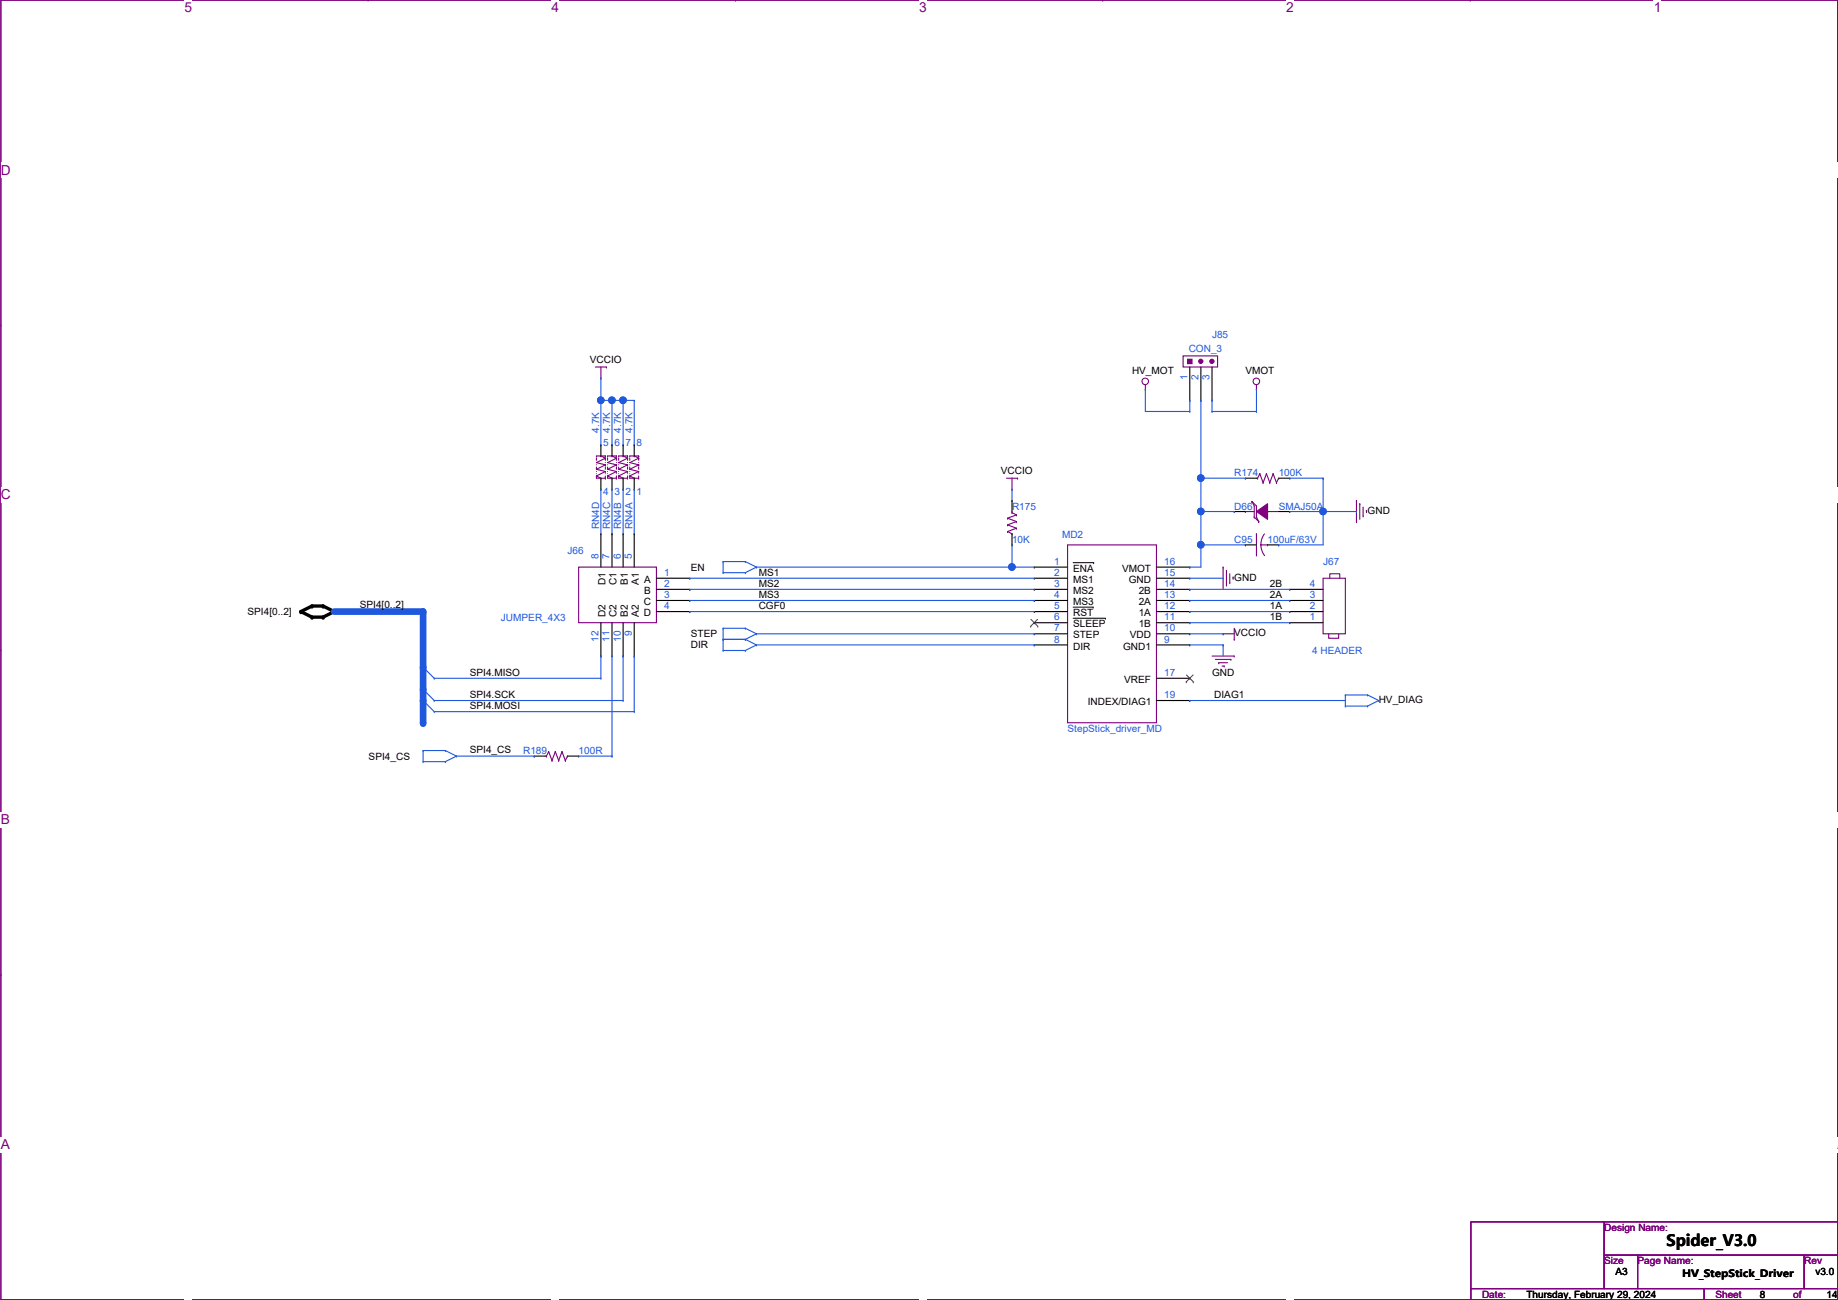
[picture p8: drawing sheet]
<svg xmlns="http://www.w3.org/2000/svg" width="420mm" height="297mm" viewBox="0 0 420 297" stroke-linecap="round" stroke-linejoin="round" font-family="sans-serif">
<path d="M.2 0h419.9v297h-419.9z" fill="none" stroke="#800080" stroke-width=".25"/>
<g fill="#fff">
<path d="M42.2 0h1.7v3.5h-1.7z"/>
<path d="M42.2 297l1.7 .1z"/>
</g>
<path d="M84.1 0h.1M84.1 297h.1" fill="none" stroke="#800080" stroke-width=".25"/>
<g fill="#fff">
<path d="M126.1 0h1.7v3.5h-1.7z"/>
<path d="M126.1 297l1.7 .1z"/>
</g>
<path d="M168.1 0h.1M168.1 297h.1" fill="none" stroke="#800080" stroke-width=".25"/>
<g fill="#fff">
<path d="M210.1 0h1.7v3.5h-1.7z"/>
<path d="M210.1 297l1.7 .1z"/>
</g>
<path d="M252.1 0h.1M252.1 297h.1" fill="none" stroke="#800080" stroke-width=".25"/>
<g fill="#fff">
<path d="M294 0h1.8v3.5h-1.8z"/>
<path d="M294 297l1.8 .1z"/>
</g>
<path d="M336.1 0h.1M336.1 297h.1" fill="none" stroke="#800080" stroke-width=".25"/>
<g fill="#fff">
<path d="M378 0h1.8v3.5h-1.8z"/>
<path d="M378 297l1.8 .1z"/>
<path d="M.2 37.1h2.2v3.5h-2.2z"/>
<path d="M420.1 37.1h.1v3.5h-.1z"/>
<path d="M.2 111.3h2.2v3.5h-2.2z"/>
<path d="M420.1 111.3h.1v3.5h-.1z"/>
</g>
<path d="M.2 74.3h.1M420.1 74.3h.1" fill="none" stroke="#800080" stroke-width=".25"/>
<g fill="#fff">
<path d="M.2 185.6h2.1v3.5h-2.1z"/>
<path d="M420.1 185.6h.1v3.5h-.1z"/>
</g>
<path d="M.2 148.5h.1M420.1 148.5h.1" fill="none" stroke="#800080" stroke-width=".25"/>
<path d="M.2 148.5h.1" fill="none" stroke="#800080" stroke-width=".23"/>
<path d="M420.1 148.5h.1" fill="none" stroke="#800080" stroke-width=".23"/>
<g fill="#fff">
<path d="M.2 259.8h2.1v3.5h-2.1z"/>
<path d="M420.1 259.8h.1v3.5h-.1z"/>
</g>
<g fill="none" stroke="#800080" stroke-width=".25">
<path d="M136.1 83.9h2.5M137.4 86.4h.1M137.4 83.9v2.5M138.6 83.9h.1M261.8 88.9h.1M261.8 87.9v1M270.5 81.3h7.8v2.6h-7.8zM287.2 88.9h.1M287.2 87.9v1M230.1 109.3h2.5M231.3 111.8h.1M231.3 109.3v2.5"/>
<path d="M232.6 109.3h.1M310.1 114.3h.1M310.1 114.3v5.1M310.8 115.1h.1M310.8 115.1v3.6M311.6 117.9h.1M311.6 115.9v2M312.4 116.6h.1M312.4 116.6v.5M279.6 129.6h.1M279.6 129.6v5.1M280.4 130.3h.1"/>
<path d="M280.4 130.3v3.6M281.1 133.1h.1M281.1 131.1v2M281.9 131.9h.1M281.9 131.9v.5M277.1 149.9h5M277.8 150.7h3.6M278.6 151.4h.1M278.6 151.4h2M279.3 152.2h.6M279.6 144.8h.1M279.6 144.8h2.5"/>
<path d="M279.9 152.2h.1M281.4 150.7h.1M282.1 149.9h.1M282.1 146.1h.1M282.1 143.6v2.5M.2 222.7h.1M420.1 222.7h.1M336.2 279.2h30.5v15.2h-30.5zM366.7 279.2h53.4v7.6h-53.4zM336.2 294.4h53.4v2.6h-53.4zM366.7 286.8h7.6v7.6h-7.6zM374.3 286.8h38.1v7.6h-38.1z"/>
<path d="M389.6 294.4h30.5v2.6h-30.5zM412.4 286.8h7.7v7.6h-7.7z"/>
<circle cx="261.8" cy="87.1" r=".75"/>
<circle cx="287.2" cy="87.1" r=".75"/>
</g>
<g fill="none" stroke="#2058dd" stroke-width=".25">
<path d="M165.3 130.9h.1M165.3 128.3h.1M165.3 128.3h5.1M165.3 130.9h5.1M165.3 128.3v2.6M170.4 128.3h.1M170.4 130.9h.1M170.4 128.3l2.5 1.3M172.9 129.6h.1M172.9 129.6l-2.5 1.3M96.7 152.4l2.6 2.6M96.7 157.5l2.6 2.6"/>
<path d="M99.3 155h.1M165.3 146.1h.1M165.3 143.6h.1M165.3 148.6h.1M165.3 143.6v5M165.3 143.6h5.1M165.3 146.1h5.1M165.3 148.6h5.1M170.4 143.6h.1M170.4 146.1h.1M170.4 148.6h.1M170.4 143.6l2.5 1.2"/>
<path d="M170.4 146.1l2.5 1.3M172.9 144.8h.1M172.9 147.4h.1M172.9 144.8l-2.5 1.3M172.9 147.4l-2.5 1.2M307.5 158.8h.1M307.5 158.8h5.1M307.5 158.8v2.5M312.6 158.8h.1M312.6 158.8l2.6 1.3M96.7 174h.1M96.7 171.5h.1"/>
<path d="M96.7 171.5h5.1M96.7 174h5.1M96.7 171.5v2.5M96.7 160.1l2.6 2.5M99.3 160.1h.1M99.3 162.6h.1M101.8 171.5h.1M101.8 174h.1M101.8 171.5l2.5 1.3M104.3 172.8h.1M104.3 172.8l-2.5 1.2M307.5 161.3h.1"/>
<path d="M307.5 161.3h5.1M312.6 161.3h.1M315.2 160.1h.1M315.2 160.1l-2.6 1.2"/>
</g>
<path d="M68.8 139.7l2.5-1.2h2.6l2.5 1.2-2.5 1.3h-2.6z" fill="none" stroke="#000" stroke-width=".76"/>
<g fill="#000">
<circle cx="68.8" cy="139.7" r=".38"/>
<circle cx="71.3" cy="138.5" r=".38"/>
<circle cx="73.9" cy="138.5" r=".38"/>
<circle cx="76.4" cy="139.7" r=".38"/>
<circle cx="71.3" cy="141" r=".38"/>
<circle cx="73.9" cy="141" r=".38"/>
</g>
<path d="M271.5 82.1h1v1h-1z" fill-rule="evenodd" fill="#800080"/>
<path d="M271.5 82.1h1v1h-1z" fill="none" stroke="#800080" stroke-width=".25"/>
<circle cx="274.5" cy="82.6" r=".49" fill="#800080"/>
<circle cx="274.5" cy="82.6" r=".49" fill="none" stroke="#800080" stroke-width=".25"/>
<circle cx="277" cy="82.6" r=".49" fill="#800080"/>
<g fill="none" stroke="#800080" stroke-width=".25">
<path d="M138.9 108.8h.1M138.9 109.3h2M138.9 104.2h2M138.9 108.8l1 .5M139.9 109.3h.1M139.9 104.2h.1M139.9 104.2l1 .5M140.9 109.3h.1M140.9 104.2h.1M140.9 106.2h.1M140.9 107.7h.1M140.9 104.7h.1"/>
<path d="M140.9 104.7l-2 1 2 .5M140.9 106.2l-2 1 2 .5M140.9 107.7l-2 1.1M144 108.8h.1M144 109.3h2M144 104.2h2M144 108.8l1 .5M145 109.3h.1M145 104.2h.1M145 104.2l1 .5M146 109.3h.1M146 104.2h.1"/>
<path d="M146 106.2h.1M146 107.7h.1M146 104.7h.1M146 104.7l-2 1 2 .5M146 106.2l-2 1 2 .5M146 107.7l-2 1.1M284.7 116.9h.1M284.7 116.9h2M287.2 109.3h.3M287.5 109.3h.1M288 108.2h.1M288 108.2l-.5 1.1"/>
<path d="M288 108.2l.7 2.1M288.7 110.3h.1M289.5 108.2h.1M289.5 108.2l-.8 2.1M289.5 108.2l.8 2.1M289.8 116.9h.1M289.8 116.9h2.5M290.3 110.3h.1M291 108.2h.1M291 108.2l-.7 2.1M291 108.2l.8 2.1M291.8 110.3h.1"/>
<path d="M292.3 109.3h.1M292.3 109.3l-.5 1M132.3 129.6h17.8v12.7h-17.8zM244 124.5h20.4v40.6h-20.4zM287.2 122h.1M287.2 122v5M288.2 124.5l.2 1 .7 1.5M288.2 124.5h1.6M289 122l-.5 .9-.3 1.6M289.8 124.5h.1M302.5 132.1h5v12.7h-5zM304 132.1v-1h2.3v1"/>
<path d="M303.7 144.8v1h2.3v-1"/>
<circle cx="277" cy="82.6" r=".49"/>
</g>
<g fill="none" stroke="#000" stroke-width=".25">
<path d="M272 91.5h.1M272 83.9v7.6M274.5 91.5h.1M274.5 83.9v7.6M277.1 91.5h.1M277.1 83.9v7.6M139.9 101.6h.1M139.9 111.8h.1M139.9 101.6v2.6M139.9 109.3v2.5M145 101.6h.1M145 111.8h.1"/>
<path d="M145 101.6v2.6M145 109.3v2.5M284.7 109.3h.1M284.7 109.3h2.5M292.3 109.3h2.5M294.8 109.3h.1M137.4 122h.1M137.4 122v7.6M139.9 122h.1M139.9 122v7.6M142.4 122h.1M142.4 122v7.6"/>
<path d="M145 122h.1M145 122v7.6M150.1 139.7h7.6M150.1 137.2h7.6M150.1 134.7h7.6M150.1 132.1h7.6M157.7 132.1h.1M157.7 134.7h.1M157.7 137.2h.1M157.7 139.7h.1M236.4 129.6h.1M236.4 132.1h.1"/>
<path d="M236.4 134.7h.1M236.4 137.2h.1M236.4 139.7h.1M236.4 139.7h7.6M236.4 137.2h7.6M236.4 134.7h7.6M236.4 132.1h7.6M236.4 129.6h7.6M264.4 139.7h7.6M264.4 137.2h7.6M264.4 134.7h7.6M264.4 132.1h7.6"/>
<path d="M264.4 129.6h7.6M272 139.7h.1M272 137.2h.1M272 134.7h.1M272 132.1h.1M272 129.6h.1M284.7 124.5h.1M284.7 124.5h2.5M289.8 124.5h2.5M292.3 124.5h.1M294.8 139.7h.1M294.8 137.2h.1"/>
<path d="M294.8 134.7h.1M294.8 139.7h7.7M294.8 137.2h7.7M294.8 134.7h7.7M137.4 149.9h.1M137.4 142.3v7.6M139.9 149.9h.1M139.9 142.3v7.6M142.4 149.9h.1M142.4 142.3v7.6M145 149.9h.1M145 142.3v7.6"/>
<path d="M236.4 142.3h.1M236.4 144.8h.1M236.4 147.4h.1M236.4 142.3h7.6M236.4 144.8h7.6M236.4 147.4h7.6M264.4 142.3h7.6M264.4 144.8h7.6M264.4 147.4h7.6M264.4 155h7.6M272 147.4h.1M272 144.8h.1"/>
<path d="M272 142.3h.1M272 155h.1M294.8 142.3h.1M294.8 142.3h7.7M264.4 160.1h7.6M272 160.1h.1"/>
</g>
<path d="M138.9 109.3v-5.1M138.9 104.2h.1M140.9 109.3v-5.1M140.9 104.2h.1M144 109.3v-5.1M144 104.2h.1M146 109.3v-5.1M146 104.2h.1" fill="none" stroke="#800080" stroke-width=".25" stroke-dasharray=".5 .5 0 .5 0 .5"/>
<path d="M245.3 128.6h4.7M245.3 138.7h4.6M249.9 138.7h.1M250 128.6h.1M245.3 141.3h7.4M252.7 141.3h.1" fill="none" stroke="#000" stroke-width=".23"/>
<path d="M235.6 143.1h.1M235.7 141.5l1.5 1.6M237.2 141.5l-1.6 1.6M237.2 143.1h.1M271.2 155.8h.1M271.2 154.2l1.6 1.6M272.7 154.2l-1.5 1.6M272.8 155.8h.1" fill="none" stroke="#804000" stroke-width=".23"/>
<path d="M287.2 116.9l2.6-1.8v3.6z" fill-rule="evenodd" fill="#800080"/>
<g fill="none" stroke="#800080" stroke-width=".25">
<path d="M136.3 108.8h.1M136.3 109.3h2.1M136.3 104.2h2.1M136.3 108.8l1.1 .5M137.4 109.3h.1M137.4 104.2h.1M137.4 104.2l1 .5M138.4 109.3h.1M138.4 104.2h.1M138.4 106.2h.1M138.4 107.7h.1M138.4 104.7h.1"/>
<path d="M138.4 104.7l-2.1 1 2.1 .5M138.4 106.2l-2.1 1 2.1 .5M138.4 107.7l-2.1 1.1M141.4 108.8h.1M141.4 109.3h2.1M141.4 104.2h2.1M141.4 108.8l1 .5M142.4 109.3h.1M142.4 104.2h.1M142.4 104.2l1.1 .5M143.5 109.3h.1M143.5 104.2h.1"/>
<path d="M143.5 106.2h.1M143.5 107.7h.1M143.5 104.7h.1M143.5 104.7l-2.1 1 2.1 .5M143.5 106.2l-2.1 1 2.1 .5M143.5 107.7l-2.1 1.1M230.3 118.4h.1M230.3 119.9h.1M230.3 118.4l2.1 .8M230.3 119.9l2.1 .8M231.3 117.1h.1M231.3 117.1l1.1 .5"/>
<path d="M231.3 116.9v.2M232.4 117.6h.1M232.4 119.2h.1M232.4 117.6l-2.1 .8M232.4 119.2l-2.1 .7M286.2 114.6h.1M286.2 114.6l.5 1v2.6M286.2 114.6l1 1v2.6M286.7 118.2h.1M286.7 118.2l1 1M287.2 116.9l2.6-1.8v3.6zM287.2 118.2h.1"/>
<path d="M287.2 118.2l.5 1M287.7 119.2h.1M230.3 121.5h.1M230.3 121.5l1 .5M231.3 122h.1M232.4 120.7h.1M232.4 120.7l-2.1 .8M124.7 172.8h.2M124.9 172.8h.1M125.4 171.7h.1M125.4 171.7l-.5 1.1M125.4 171.7l.8 2.1"/>
<path d="M126.2 173.8h.1M126.9 171.7h.1M126.9 171.7l-.7 2.1M126.9 171.7l.8 2.1M127.7 173.8h.1M128.5 171.7h.1M128.5 171.7l-.8 2.1M128.5 171.7l.7 2.1M129.2 173.8h.1M129.7 172.8h.1M129.7 172.8l-.5 1"/>
</g>
<g fill="none" stroke="#000" stroke-width=".25">
<path d="M137.4 101.6h.1M137.4 111.8h.1M137.4 101.6v2.6M137.4 109.3v2.5M142.4 101.6h.1M142.4 111.8h.1M142.4 101.6v2.6M142.4 109.3v2.5M231.3 114.3h.1M231.3 114.3v2.6M282.1 116.9h.1M282.1 116.9h2.6"/>
<path d="M292.3 116.9h2.5M294.8 116.9h.1M231.3 124.5h.1M231.3 122v2.5M122.1 172.8h.1M122.1 172.8h2.6M129.7 172.8h2.6M132.3 172.8h.1"/>
</g>
<path d="M136.3 109.3v-5.1M136.3 104.2h.1M138.4 109.3v-5.1M138.4 104.2h.1M141.4 109.3v-5.1M141.4 104.2h.1M143.5 109.3v-5.1M143.5 104.2h.1" fill="none" stroke="#800080" stroke-width=".25" stroke-dasharray=".5 .5 0 .5 0 .5"/>
<path d="M137.4 86.4h.1M137.4 91.5h.1M137.4 86.4v15.2" fill="none" stroke="#2058dd" stroke-width=".25"/>
<circle cx="137.3" cy="91.5" r=".75" fill="#2058dd"/>
<g fill="none" stroke="#2058dd" stroke-width=".25">
<path d="M137.4 91.5h.1M137.4 91.5h2.5M139.9 91.5h.1M139.9 91.5v10.1"/>
<circle cx="137.3" cy="91.5" r=".75"/>
</g>
<circle cx="139.9" cy="91.5" r=".75" fill="#2058dd"/>
<g fill="none" stroke="#2058dd" stroke-width=".25">
<path d="M139.9 91.5h.1M139.9 91.5h2.5M142.4 91.5h.1M142.4 91.5v10.1"/>
<circle cx="139.9" cy="91.5" r=".75"/>
</g>
<circle cx="142.4" cy="91.5" r=".75" fill="#2058dd"/>
<g fill="none" stroke="#2058dd" stroke-width=".25">
<path d="M142.4 91.5h.1M142.4 91.5h2.6M145 91.5h.1M145 91.5v10.1M261.8 88.9h.1M261.8 88.9v5.1M274.5 109.3h.1M274.5 109.3h10.2M274.5 109.3v7.6"/>
<circle cx="142.4" cy="91.5" r=".75"/>
</g>
<circle cx="274.5" cy="116.9" r=".75" fill="#2058dd"/>
<circle cx="274.5" cy="116.9" r=".75" fill="none" stroke="#2058dd" stroke-width=".25"/>
<circle cx="274.5" cy="109.2" r=".75" fill="#2058dd"/>
<g fill="none" stroke="#2058dd" stroke-width=".25">
<path d="M294.8 109.3h7.7M302.5 109.3h.1M302.5 109.3v7.6"/>
<circle cx="274.5" cy="109.2" r=".75"/>
</g>
<circle cx="302.4" cy="116.9" r=".75" fill="#2058dd"/>
<g fill="none" stroke="#2058dd" stroke-width=".25">
<path d="M137.4 111.8h.1M137.4 111.8v10.2M139.9 111.8h.1M139.9 111.8v10.2M142.4 111.8h.1M142.4 111.8v10.2M145 111.8h.1M145 111.8v10.2M231.3 111.8h.1M231.3 111.8v2.5M274.5 116.9h.1M274.5 116.9h7.6"/>
<path d="M274.5 116.9v7.6M282.1 116.9h.1M294.8 116.9h15.3M302.5 116.9h.1M302.5 116.9v7.6M310.1 116.9h.1M231.3 124.5h.1M231.3 124.5v5.1M274.5 124.5h.1M274.5 124.5h10.2"/>
<circle cx="302.4" cy="116.9" r=".75"/>
</g>
<circle cx="274.5" cy="124.5" r=".75" fill="#2058dd"/>
<g fill="none" stroke="#2058dd" stroke-width=".25">
<path d="M172.9 129.6h58.4M231.3 129.6h.1M274.5 124.5h.1M274.5 124.5v5.1M292.3 124.5h.1M292.3 124.5h10.2"/>
<circle cx="274.5" cy="124.5" r=".75"/>
</g>
<circle cx="231.3" cy="129.6" r=".75" fill="#2058dd"/>
<g fill="none" stroke="#2058dd" stroke-width=".25">
<path d="M157.7 132.1h.1M157.7 134.7h.1M157.7 139.7h.1M157.7 132.1h78.7M157.7 134.7h78.7M157.7 137.2h78.7M157.7 139.7h78.7M231.3 129.6h.1M231.3 129.6h5.1M236.4 137.2h.1M272 129.6h.1M272 134.7h.1"/>
<path d="M272 137.2h.1M272 139.7h.1M272 129.6h2.5M272 132.1h7.6M272 134.7h22.8M272 137.2h22.8M272 139.7h22.8M279.6 132.1h.1M99.3 155h38.1M137.4 149.9h.1M137.4 155h.1M137.4 149.9v5.1"/>
<path d="M142.4 149.9h.1M142.4 149.9v10.2M145 149.9h.1M145 149.9v12.7M172.9 144.8h63.5M172.9 147.4h63.5M236.4 144.8h.1M236.4 147.4h.1M272 142.3h.1M272 142.3h22.8M272 144.8h7.6M272 147.4h7.6"/>
<path d="M279.6 144.8h.1M279.6 147.4h.1M279.6 147.4v2.5M99.3 160.1h43.1M99.3 162.6h45.7M142.4 160.1h.1M145 162.6h.1M272 160.1h.1M272 160.1h35.5"/>
<circle cx="231.3" cy="129.6" r=".75"/>
</g>
<path d="M76.4 139.7h20.3" fill="none" stroke="#2058dd" stroke-width="1.5"/>
<circle cx="96.7" cy="139.7" r=".76" fill="#2058dd"/>
<path d="M96.7 139.7v12.7" fill="none" stroke="#2058dd" stroke-width="1.5"/>
<circle cx="96.7" cy="152.4" r=".76" fill="#2058dd"/>
<path d="M96.7 152.4v5.1" fill="none" stroke="#2058dd" stroke-width="1.5"/>
<circle cx="96.7" cy="157.5" r=".76" fill="#2058dd"/>
<path d="M96.7 157.5v2.6" fill="none" stroke="#2058dd" stroke-width="1.5"/>
<circle cx="96.7" cy="160.1" r=".76" fill="#2058dd"/>
<path d="M96.7 160.1v5" fill="none" stroke="#2058dd" stroke-width="1.5"/>
<circle cx="96.7" cy="165.1" r=".76" fill="#2058dd"/>
<g fill="none" stroke="#2058dd" stroke-width=".25">
<path d="M261.8 94h10.2M272 94h.1M272 91.5h.1M272 91.5v2.5M274.5 91.5v17.8M277.1 94h.1M277.1 94h10.1M277.1 91.5v2.5M287.2 94h.1M287.2 88.9h.1M287.2 88.9v5.1M274.5 109.3h.1"/>
<path d="M139.9 149.9v22.9M104.3 172.8h17.8M122.1 172.8h.1M132.3 172.8h7.6M139.9 172.8h.1"/>
</g>
<circle cx="137.3" cy="91.5" r=".75" fill="#2058dd"/>
<circle cx="137.3" cy="91.5" r=".75" fill="none" stroke="#2058dd" stroke-width=".25"/>
<circle cx="139.9" cy="91.5" r=".75" fill="#2058dd"/>
<circle cx="139.9" cy="91.5" r=".75" fill="none" stroke="#2058dd" stroke-width=".25"/>
<circle cx="142.4" cy="91.5" r=".75" fill="#2058dd"/>
<circle cx="142.4" cy="91.5" r=".75" fill="none" stroke="#2058dd" stroke-width=".25"/>
<circle cx="274.5" cy="116.9" r=".75" fill="#2058dd"/>
<circle cx="274.5" cy="116.9" r=".75" fill="none" stroke="#2058dd" stroke-width=".25"/>
<circle cx="274.5" cy="109.2" r=".75" fill="#2058dd"/>
<circle cx="274.5" cy="109.2" r=".75" fill="none" stroke="#2058dd" stroke-width=".25"/>
<circle cx="302.4" cy="116.9" r=".75" fill="#2058dd"/>
<circle cx="302.4" cy="116.9" r=".75" fill="none" stroke="#2058dd" stroke-width=".25"/>
<circle cx="274.5" cy="124.5" r=".75" fill="#2058dd"/>
<circle cx="274.5" cy="124.5" r=".75" fill="none" stroke="#2058dd" stroke-width=".25"/>
<circle cx="231.3" cy="129.6" r=".75" fill="#2058dd"/>
<circle cx="231.3" cy="129.6" r=".75" fill="none" stroke="#2058dd" stroke-width=".25"/>
<text font-size="3.6" x="380.9" y="284.7">Spider_V3.0</text>
<g font-size="3.1" fill="#800080">
<text x="42.2" y="2.8">5</text>
<text x="126.1" y="2.8">4</text>
<text x="210.1" y="2.8">3</text>
<text x="294" y="2.8">2</text>
<text x="378" y="2.8">1</text>
<text x=".2" y="39.9">D</text>
<text x=".2" y="114.1">C</text>
<text x=".2" y="188.4">B</text>
<text x=".2" y="262.6">A</text>
<text x="420.1" y="262.6">A</text>
</g>
<g font-size="2.3" fill="#2058dd">
<text x="277.1" y="77.3">J85</text>
<text x="271.7" y="80.3">CON_3</text>
<text x="271.4" y="86.9" transform="rotate(-90 271.4 86.9)">1</text>
<text x="274" y="86.9" transform="rotate(-90 274 86.9)">2</text>
<text x="276.5" y="86.9" transform="rotate(-90 276.5 86.9)">3</text>
<text x="136.9" y="98.8" transform="rotate(-90 136.9 98.8)">4.7K</text>
<text x="137.9" y="101.9">5</text>
<text x="139.5" y="98.8" transform="rotate(-90 139.5 98.8)">4.7K</text>
<text x="140.5" y="101.9">6</text>
<text x="142" y="98.8" transform="rotate(-90 142 98.8)">4.7K</text>
<text x="143" y="101.9">7</text>
<text x="144.6" y="98.8" transform="rotate(-90 144.6 98.8)">4.7K</text>
<text x="145.5" y="101.9">8</text>
<text x="137.9" y="113.1">4</text>
<text x="140.5" y="113.1">3</text>
<text x="143" y="113.1">2</text>
<text x="145.5" y="113.1">1</text>
<text x="282.1" y="108.8">R174</text>
<text x="292.3" y="108.8">100K</text>
<text x="231.3" y="116.4">R175</text>
<text x="282.1" y="116.4">D66</text>
<text x="292.3" y="116.4">SMAJ50A</text>
<text x="136.9" y="120.9" transform="rotate(-90 136.9 120.9)">RN4D</text>
<text x="139.5" y="120.9" transform="rotate(-90 139.5 120.9)">RN4C</text>
<text x="142" y="120.9" transform="rotate(-90 142 120.9)">RN4B</text>
<text x="144.6" y="120.9" transform="rotate(-90 144.6 120.9)">RN4A</text>
<text x="231.3" y="124">10K</text>
<text x="242.8" y="123">MD2</text>
<text x="282.1" y="124">C95</text>
<text x="289.8" y="124">100uF/63V</text>
<text x="129.7" y="126.6">J66</text>
<text x="136.8" y="127.8" transform="rotate(-90 136.8 127.8)">8</text>
<text x="139.3" y="127.8" transform="rotate(-90 139.3 127.8)">7</text>
<text x="141.9" y="127.8" transform="rotate(-90 141.9 127.8)">6</text>
<text x="144.4" y="127.8" transform="rotate(-90 144.4 127.8)">5</text>
<text x="151.8" y="131.6">1</text>
<text x="241" y="129">1</text>
<text x="241" y="131.6">2</text>
<text x="266.1" y="131.6">15</text>
<text x="266.1" y="129">16</text>
<text x="302.5" y="129.1">J67</text>
<text x="151.8" y="134.1">2</text>
<text x="151.8" y="136.7">3</text>
<text x="241" y="134.1">3</text>
<text x="241" y="136.7">4</text>
<text x="266.1" y="136.7">13</text>
<text x="266.1" y="134.1">14</text>
<text x="299.4" y="136.7">3</text>
<text x="299.4" y="134.1">4</text>
<text x="114.5" y="141.8">JUMPER_4X3</text>
<text x="151.8" y="139.2">4</text>
<text x="241" y="139.2">5</text>
<text x="241" y="141.7">6</text>
<text x="266.1" y="141.7">11</text>
<text x="266.1" y="139.2">12</text>
<text x="299.4" y="141.7">1</text>
<text x="299.4" y="139.2">2</text>
<text x="136.8" y="146.6" transform="rotate(-90 136.8 146.6)">12</text>
<text x="139.3" y="146.6" transform="rotate(-90 139.3 146.6)">11</text>
<text x="141.9" y="146.6" transform="rotate(-90 141.9 146.6)">10</text>
<text x="144.4" y="145.3" transform="rotate(-90 144.4 145.3)">9</text>
<text x="241" y="144.3">7</text>
<text x="241" y="146.8">8</text>
<text x="266.1" y="146.8">9</text>
<text x="266.1" y="144.3">10</text>
<text x="299.9" y="149.4">4 HEADER</text>
<text x="266.1" y="154.4">17</text>
<text x="266.1" y="159.5">19</text>
<text x="244" y="167.2">StepStick_driver_MD</text>
<text x="119.6" y="172.3">R189</text>
<text x="132.3" y="172.3">100R</text>
</g>
<g font-size="2.3">
<text x="134.8" y="82.9">VCCIO</text>
<text x="258.8" y="85.4">HV_MOT</text>
<text x="284.7" y="85.4">VMOT</text>
<text x="228.8" y="108.3">VCCIO</text>
<text x="312.6" y="117.4">GND</text>
<text x="157.9" y="130.4">EN</text>
<text x="173.4" y="131.6">MS1</text>
<text x="245.3" y="130.6">ENA</text>
<text x="256.5" y="130.6">VMOT</text>
<text x="138.4" y="133.8" transform="rotate(-90 138.4 133.8)">D1</text>
<text x="141" y="133.8" transform="rotate(-90 141 133.8)">C1</text>
<text x="143.5" y="133.6" transform="rotate(-90 143.5 133.6)">B1</text>
<text x="146" y="133.6" transform="rotate(-90 146 133.6)">A1</text>
<text x="147.3" y="133.2">A</text>
<text x="147.3" y="135.7">B</text>
<text x="173.4" y="134.2">MS2</text>
<text x="173.4" y="136.7">MS3</text>
<text x="245.3" y="133.2">MS1</text>
<text x="245.3" y="135.7">MS2</text>
<text x="258" y="133.2">GND</text>
<text x="260.3" y="135.7">2B</text>
<text x="282.1" y="132.7">GND</text>
<text x="290.3" y="134.2">2B</text>
<text x="290.3" y="136.7">2A</text>
<text x="56.6" y="140.5">SPI4[0..2]</text>
<text x="82.2" y="139">SPI4[0..2]</text>
<text x="138.4" y="141" transform="rotate(-90 138.4 141)">D2</text>
<text x="141" y="141" transform="rotate(-90 141 141)">C2</text>
<text x="143.5" y="141" transform="rotate(-90 143.5 141)">B2</text>
<text x="146" y="141" transform="rotate(-90 146 141)">A2</text>
<text x="147.1" y="138.3">C</text>
<text x="147.1" y="140.8">D</text>
<text x="173.4" y="139.2">CGF0</text>
<text x="245.3" y="138.3">MS3</text>
<text x="245.3" y="140.8">RST</text>
<text x="245.3" y="143.3">SLEEP</text>
<text x="260.3" y="143.3">1B</text>
<text x="260.3" y="140.8">1A</text>
<text x="260.3" y="138.3">2A</text>
<text x="290.3" y="139.2">1A</text>
<text x="290.3" y="141.8">1B</text>
<text x="157.9" y="145.6">STEP</text>
<text x="157.9" y="148.2">DIR</text>
<text x="245.3" y="145.9">STEP</text>
<text x="245.3" y="148.4">DIR</text>
<text x="256.7" y="148.4">GND1</text>
<text x="258.3" y="145.9">VDD</text>
<text x="282.1" y="145.4">VCCIO</text>
<text x="107.4" y="154.5">SPI4.MISO</text>
<text x="277.1" y="154.5">GND</text>
<text x="107.4" y="159.6">SPI4.SCK</text>
<text x="248.7" y="161.1">INDEX/DIAG1</text>
<text x="257" y="156">VREF</text>
<text x="277.6" y="159.6">DIAG1</text>
<text x="315.2" y="160.6">HV_DIAG</text>
<text x="107.4" y="162.1">SPI4.MOSI</text>
<text x="84.3" y="173.6">SPI4_CS</text>
<text x="107.4" y="172">SPI4_CS</text>
<text x="369.3" y="291.4">A3</text>
<text x="384.5" y="291.8">HV_StepStick_Driver</text>
<text x="415" y="291.4">v3.0</text>
<text x="348.9" y="296.5">Thursday, February 29, 2024</text>
<text x="402.3" y="296.5">8</text>
<text x="417.5" y="296.5">14</text>
</g>
<g font-size="2.3" fill="#800080">
<text x="366.7" y="281.3">Design Name:</text>
<text x="366.7" y="288.9">Size</text>
<text x="374.3" y="288.9">Page Name:</text>
<text x="412.4" y="288.9">Rev</text>
<text x="338.8" y="296.5">Date:</text>
<text x="392.1" y="296.5">Sheet</text>
<text x="409.9" y="296.5">of</text>
</g>
</svg>
